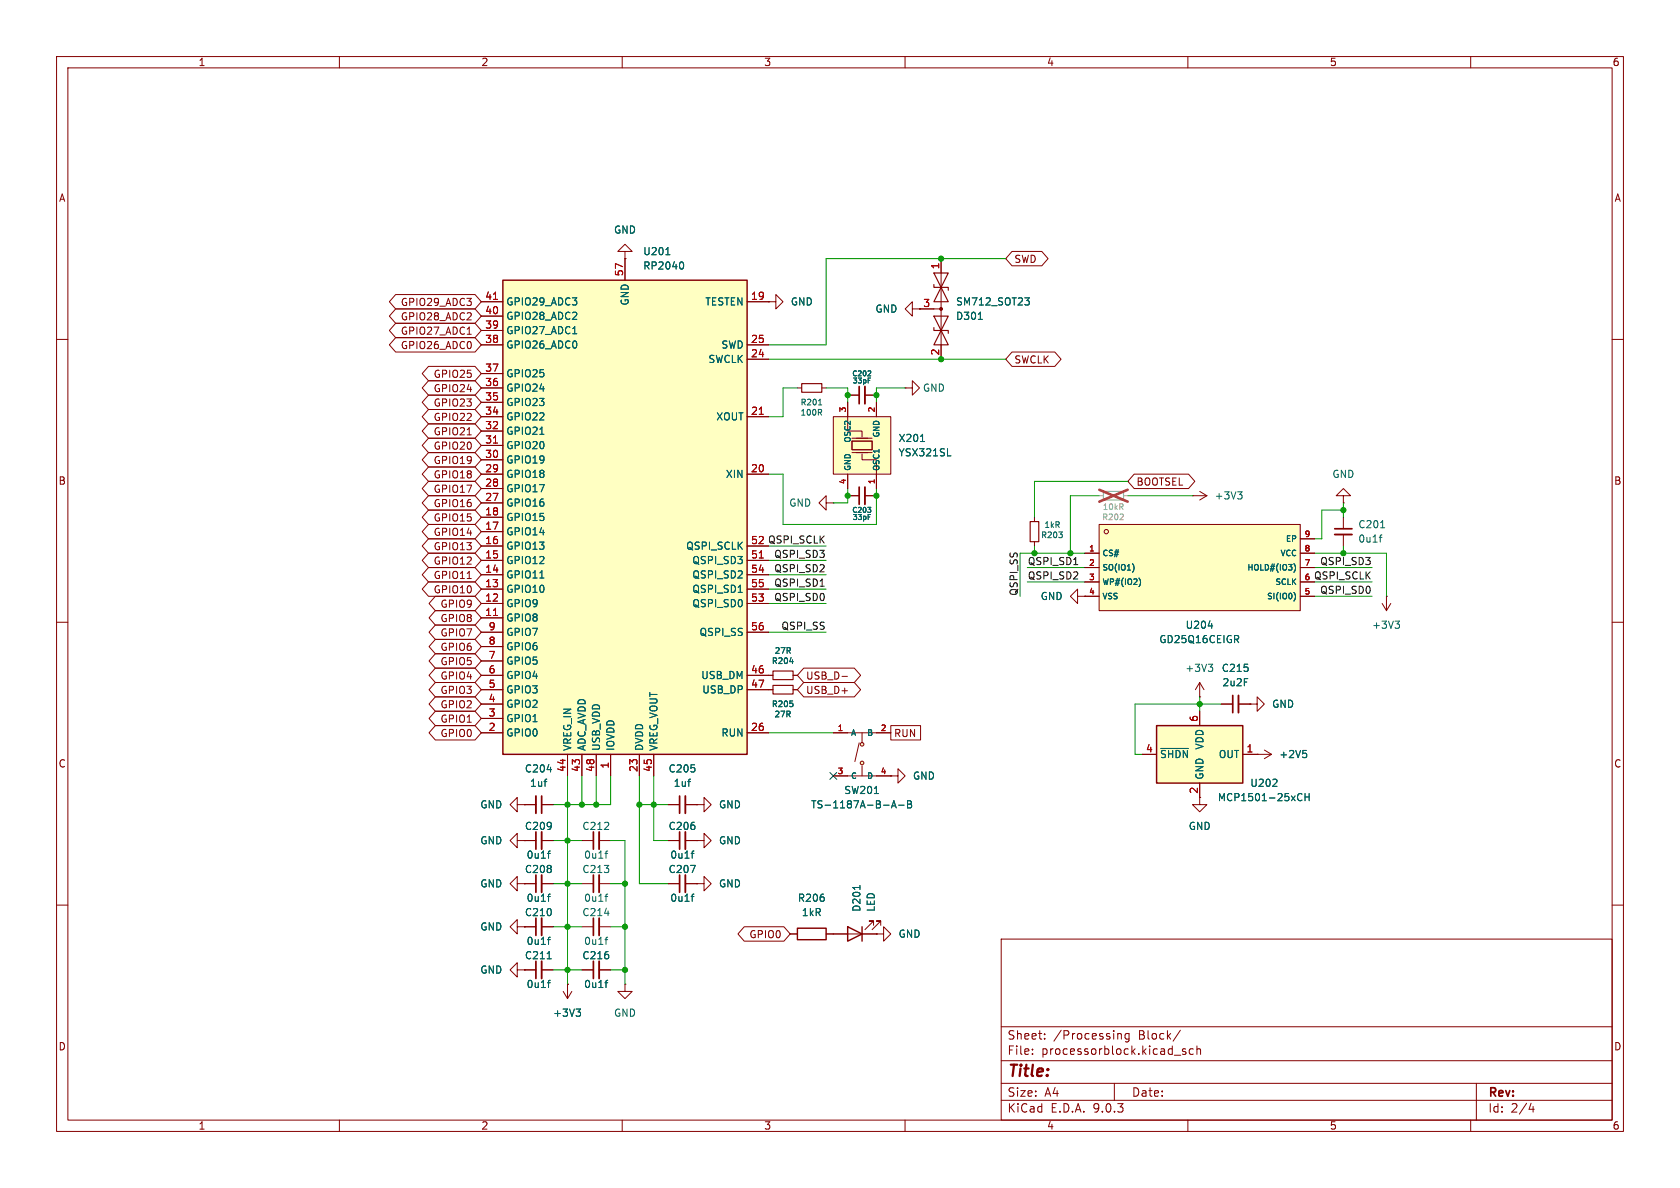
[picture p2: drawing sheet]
<svg xmlns="http://www.w3.org/2000/svg" width="297mm" height="210mm" viewBox="0 0 297 210" stroke-linecap="round" stroke-linejoin="round" font-family="sans-serif">
<g fill="none" stroke="#840000" stroke-width=".18">
<path d="M10 10h277v190h-277zM12 12h273v186h-273zM60 10v2M110 10v2M160 10v2M210 10v2M260 10v2M10 60h2M149.9 69.9h2M152.9 69.9h2M285 60h2M182.9 91.4v.8"/>
<path d="M182.9 95.8v.7M10 110h2M285 110h2M10 160h2M177 166h108v32h-108zM285 160h2M60 198v2M110 198v2M160 198v2M177 194.5h108M177 191.5h108M177 187.5h108"/>
<path d="M177 181.5h108M182.5 186.3v.1M182.5 185.5v.1M184.7 183.6v.1M184.7 182.8v.1M197 191.5v3M197.7 182.8h.5v.9M199.6 182.8l-.4-.1-.3 .3v.4l.1 .2h.6M199.6 182.7v1.2l-.3 .3-.3-.1M207.6 186.5h1.1M208.7 182.1l-1.3 2M209.6 185.5l-.4-.1-.2 .2 .1 .2 .5 .2v.3h-.6"/>
<path d="M210 198v2M211 185.5l-.5-.1-.3 .3v.4l.2 .2h.6M211.6 185.5l.2-.1 .4 .1v.9M211.6 184.9v1.5M260 198v2M261 191.5v6.5M270.7 195l-.4 1.1h.9M271 195.6v1"/>
</g>
<path d="M182.1 92.2h1.5v3.6h-1.5z" fill="none" stroke="#840000" stroke-width=".2"/>
<path d="M153.5 66.8h.4M153.9 65.6v.3l-.5 .5h.5M187.2 94h.6l-.3 .4M187.8 94.5v.5" fill="none" stroke="#006464" stroke-width=".18"/>
<path d="M151.9 68.3v3.1" fill="none" stroke="#840000" stroke-width=".3"/>
<path d="M152.9 68.3v3.1" fill="none" stroke="#840000" stroke-width=".33"/>
<path d="M147.3 73.7h10.2v10.1h-10.2z" fill="#ffffc2"/>
<g fill="none" stroke="#840000" stroke-width=".18">
<path d="M135.9 53.3h1.3v-1.2l1.2 1.2-1.2 1.3v-1.3M135.9 53.3h.1M141 68.6h.7M145.3 68.6h.7M147.3 73.7h10.2v10.1h-10.2zM149.9 71.1v5.1h2.5v1M150.6 78h3.6v1.5h-3.6zM150.6 77.5h3.6M154.9 71.1v2.6M146 88.9v-1.3l-1.2 1.3 1.2 1.3v-1.3h1.3M147.3 88.9h.1M149.9 83.8v2.6"/>
<path d="M149.9 87.6h2M150.6 80h3.6M152.4 80.3v1h2.5v5.1M152.9 87.6h2M237.5 87.6h1.3l-1.3-1.2-1.3 1.2h1.3v1.3M237.5 88.9h.1M135.9 119.4h.8M140.2 119.4h.8M135.9 121.9h.8M140.2 121.9h.8M222.2 133.4h.1M222.2 133.4h2.6"/>
<path d="M223.5 132.6l1.3 .8M224.8 133.4l-1.3 .7M91.4 148.6v-1.3l-1.2 1.3 1.2 1.3v-1.3h1.3M91.4 142.2v-1.2l-1.2 1.2 1.2 1.3v-1.3h1.3M91.4 156.2v-1.3l-1.2 1.3 1.2 1.3v-1.3h1.3M92.7 148.6h.1M92.7 142.2h.1M92.7 156.2h.1M92.7 148.6h2M92.7 156.2h2M92.7 142.2h2M95.8 148.6h2"/>
<path d="M95.8 156.2h2M95.8 142.2h2M102.9 148.6h2M102.9 156.2h2M105.9 148.6h2M105.9 156.2h2M212.1 141v1.2h1.3l-1.3 1.3-1.3-1.3h1.3M91.4 163.8v-1.2l-1.2 1.2 1.2 1.3v-1.3h1.3M92.7 163.8h.1M92.7 163.8h2M95.8 163.8h2M99.6 175.3l.7 1.2"/>
<path d="M100.3 174h.1M100.3 174v2.5M101.1 175.3l-.8 1.2M102.9 163.8h2M102.9 171.5h2M105.9 163.8h2M105.9 171.5h2M110.5 174v1.3h1.3l-1.3 1.2-1.3-1.2h1.3M110.5 174h.1"/>
</g>
<g fill="none" stroke="#006464" stroke-width=".18">
<path d="M144.7 71.6h.6M144.9 72.9l.4 .5M145.2 72.5v.3M162.7 78h.8M153.4 89.7h.5l-.3 .3M153.5 91h.4M153.9 90.1v.4M167.5 80.6h.6M139.6 117h.6M96.2 138.2h.5M96.5 137.7h.2M96.7 136h.8"/>
<path d="M140.1 124.4v.4M230.3 132.7h.6M230.8 133.1l.2 .3v.3l-.2 .2M96.8 150.9h.5M96.8 158.5h.5M97.3 150.4l-.3 .1M97.3 158.1h-.3M107 150.9h.4M107 158.5h.4M107.4 150.4l-.2 .1M107.4 158.1h-.2M96.8 166.1h.5"/>
<path d="M97.3 165.7h-.3M101.8 178.4h.8l-.4 .5M102.4 178.9l.2 .2v.3l-.2 .2M106.9 161.4h.8M107 166.1h.4M107 173.7h.4M107.4 165.7h-.2M107.4 173.3l-.2 .1"/>
</g>
<path d="M151.9 86.1v3.1M94.7 147.1v3M94.7 154.7v3M95.8 140.7v3.1M104.9 147.1v3M104.9 154.7v3M94.7 162.3v3.1M104.9 162.3v3.1M104.9 169.9v3.1" fill="none" stroke="#840000" stroke-width=".3"/>
<path d="M152.9 86.1v3.1M94.7 140.7v3.1M95.8 147.1v3M95.8 154.7v3M105.9 147.1v3M105.9 154.7v3M95.8 162.3v3.1M105.9 162.3v3.1M105.9 169.9v3.1" fill="none" stroke="#840000" stroke-width=".33"/>
<path d="M141.7 67.8h3.6v1.5h-3.6zM136.7 118.6h3.5v1.5h-3.5zM136.7 121.2h3.5v1.5h-3.5z" fill="none" stroke="#840000" stroke-width=".2"/>
<path d="M204.5 128.3h15.2v10.1h-15.2z" fill="#ffffc2"/>
<path d="M204.5 128.3h15.2v10.1h-15.2z" fill="none" stroke="#840000" stroke-width=".25"/>
<path d="M201.9 133.4h2.6M212.1 125.7v2.6M212.1 138.4v2.6M219.7 133.4h2.5" fill="none" stroke="#840000" stroke-width=".18"/>
<path d="M205.2 132.3h4.9M225 139h.8M225.7 137.9v.4M229.5 141.4l.3 .1 .4-.1M230.2 140.4l-.4-.1-.3 .2M230.7 140.3v1.2M230.7 140.9h.7M231.4 140.3v1.2" fill="none" stroke="#006464" stroke-width=".18"/>
<path d="M195.1 86.9h3.5v1.5h-3.5z" fill="none" stroke="#a1a1a1" stroke-width=".2"/>
<path d="M194.3 87.6h.8M198.6 87.6h.8" fill="none" stroke="#a1a1a1" stroke-width=".18"/>
<path d="M198 91.9h.6M198.5 91v.3" fill="none" stroke="#989898" stroke-width=".18"/>
<path d="M194.3 86.6l5.1 2.1M199.4 86.6l-5.1 2.1" fill="none" stroke="#e12e31" stroke-width=".46"/>
<path d="M194.3 92.7h35.6v15.3h-35.6z" fill="#ffffc2"/>
<circle cx="195.6" cy="94" r=".38" fill="#ffffc2" stroke="#ffffc2" stroke-width=".18"/>
<g fill="none" stroke="#840000" stroke-width=".18">
<path d="M110.5 44.5h1.3l-1.3-1.3-1.3 1.3h1.3v1.2M110.5 45.7h.1M191.8 97.8h2.5M194.3 92.7h35.6v15.3h-35.6zM210.8 87.6h.1M210.8 87.6h2.6M212.1 86.9l1.3 .7M213.4 87.6l-1.3 .8M229.9 97.8h2.5M229.9 95.3h2.5M190.5 105.4v-1.3l-1.3 1.3 1.3 1.3v-1.3h1.3M191.8 105.4h.1"/>
<path d="M191.8 100.3h2.5M191.8 102.9h2.5M191.8 105.4h2.5M229.9 100.3h2.5M229.9 102.9h2.5M229.9 105.4h2.5M118.1 142.2h2M118.1 148.6h2M118.1 156.2h2M121.2 142.2h2M121.2 148.6h2M121.2 156.2h2"/>
<circle cx="195.6" cy="94" r=".38"/>
</g>
<g fill="none" stroke="#006464" stroke-width=".18">
<path d="M200.4 99.9l.1 .4-.1 .6M218.8 86.9h.8l-.4 .5M219.3 87.4l.3 .3v.3l-.3 .2M228.7 99.6a1.15 1.15 0 0 1 0 1.6M201.4 102.2a1.18 1.18 0 0 1 0 1.5M213.6 110.6h.8M218.6 113l.4 .6M218.9 112.5v.4M228.7 104.7a1.15 1.15 0 0 1 0 1.5M121.6 138.2h.5M122 137.7h.1M122.1 153h.8l-.5 1.2"/>
<path d="M122.2 150.9h.5M122.2 158.5h.5M122.7 150.4l-.3 .1M122.7 158.1h-.3"/>
</g>
<path d="M120.1 140.7v3.1M120.1 147.1v3M120.1 154.7v3" fill="none" stroke="#840000" stroke-width=".3"/>
<path d="M121.2 140.7v3.1M121.2 147.1v3M121.2 154.7v3" fill="none" stroke="#840000" stroke-width=".33"/>
<path d="M88.9 49.5h43.2v83.9h-43.2z" fill="#ffffc2"/>
<path d="M88.9 49.5h43.2v83.9h-43.2zM141 164.1h5v2h-5zM149.9 163.8l2.5 1.3-2.5 1.3zM152.4 163.8v2.6" fill="none" stroke="#840000" stroke-width=".25"/>
<g fill="none" stroke="#840000" stroke-width=".18">
<path d="M69.9 57.1h14.1l1.1 1.3-1.1 1.3h-14.1l-1.1-1.3zM69.9 59.7h14.1l1.1 1.3-1.1 1.2h-14.1l-1.1-1.2zM69.9 54.6h14.1l1.1 1.3-1.1 1.3h-14.1l-1.1-1.3zM69.9 52.1h14.1l1.1 1.2-1.1 1.3h-14.1l-1.1-1.3zM82.6 59.1h.7M85.1 53.3h3.8M85.1 58.4h3.8M85.1 55.9h3.8M110.5 45.7h.1M110.5 45.7v3.8M132.1 53.3h3.8M135.9 53.3h.1"/>
<path d="M161.3 54.6v-1.3l-1.3 1.3 1.3 1.3v-1.3h1.3M162.6 54.6h.1M162.6 54.6h3.8M166.4 45.7v17.8M178.9 44.4h5.3l1.1 1.3-1.1 1.3h-5.3l-1.1-1.3zM75.8 64.8h8.2l1.1 1.2-1.1 1.3h-8.2l-1.2-1.3zM75.8 74.9h8.2l1.1 1.3-1.1 1.3h-8.2l-1.2-1.3zM75.8 72.4h8.2l1.1 1.3-1.1 1.2h-8.2l-1.2-1.2zM75.8 77.5h8.2l1.1 1.2-1.1 1.3h-8.2l-1.2-1.3zM75.8 69.8h8.2l1.1 1.3-1.1 1.3h-8.2l-1.2-1.3zM75.8 67.3h8.2l1.1 1.3-1.1 1.3h-8.2l-1.2-1.3zM82.6 76.9h.7"/>
<path d="M85.1 73.7h3.8M85.1 61h3.8M85.1 78.7h3.8M85.1 76.2h3.8M85.1 71.1h3.8M85.1 68.6h3.8M85.1 66h3.8M132.1 73.7h3.8M132.1 63.5h3.8M132.1 61h3.8M149.9 69.9h2M149.9 71.1v2.6"/>
<path d="M152.9 69.9h2M154.9 71.1v2.6M160 68.6h1.3v-1.3l1.3 1.3-1.3 1.3v-1.3M160 68.6h.1M178.9 62.2h7.6l1.1 1.3-1.1 1.3h-7.6l-1.1-1.3zM75.8 80h8.2l1.1 1.3-1.1 1.3h-8.2l-1.2-1.3zM75.8 85.1h8.2l1.1 1.3-1.1 1.2h-8.2l-1.2-1.2zM75.8 87.6h8.2l1.1 1.3-1.1 1.3h-8.2l-1.2-1.3zM75.8 90.2h8.2l1.1 1.2-1.1 1.3h-8.2l-1.2-1.3zM75.8 82.5h8.2l1.1 1.3-1.1 1.3h-8.2l-1.2-1.3zM75.8 95.2h8.2l1.1 1.3-1.1 1.3h-8.2l-1.2-1.3zM75.8 97.8h8.2l1.1 1.3-1.1 1.2h-8.2l-1.2-1.2z"/>
<path d="M75.8 92.7h8.2l1.1 1.3-1.1 1.3h-8.2l-1.2-1.3zM85.1 99.1h3.8M85.1 96.5h3.8M85.1 83.8h3.8M85.1 94h3.8M85.1 91.4h3.8M85.1 88.9h3.8M85.1 86.4h3.8M85.1 81.3h3.8M132.1 99.1h3.8M132.1 96.5h3.8M132.1 83.8h3.8"/>
<path d="M149.9 83.8v2.6M149.9 87.6h2M152.9 87.6h2M154.9 83.8v2.6M191.8 97.8h2.5M200.5 83.8h9.6l1.1 1.3-1.1 1.3h-9.6l-1.1-1.3zM229.9 97.8h2.5M229.9 95.3h2.5M237.5 91.4v2.1M237.5 94.5v2M75.8 100.3h8.2l1.1 1.3-1.1 1.3h-8.2l-1.2-1.3zM75.8 102.9h8.2l1.1 1.2-1.1 1.3h-8.2l-1.2-1.3z"/>
<path d="M77 118.1h7l1.1 1.3-1.1 1.3h-7l-1.2-1.3zM77 113h7l1.1 1.3-1.1 1.3h-7l-1.2-1.3zM77 115.6h7l1.1 1.2-1.1 1.3h-7l-1.2-1.3zM77 110.5h7l1.1 1.3-1.1 1.2h-7l-1.2-1.2zM77 107.9h7l1.1 1.3-1.1 1.3h-7l-1.2-1.3zM77 105.4h7l1.1 1.3-1.1 1.3h-7l-1.2-1.3zM82.6 102.3h.7M85.1 119.4h3.8M85.1 111.8h3.8M85.1 106.7h3.8M85.1 104.1h3.8M85.1 101.6h3.8"/>
<path d="M85.1 116.8h3.8M85.1 114.3h3.8M85.1 109.2h3.8M132.1 119.4h4.6M132.1 111.8h3.8M132.1 106.7h3.8M132.1 104.1h3.8M132.1 101.6h3.8M140.2 119.4h.8M142.1 118.1h8.9l1.1 1.3-1.1 1.3h-8.9l-1.1-1.3zM148.8 119.6h1M191.8 105.4h.1"/>
<path d="M191.8 100.3h2.5M191.8 102.9h2.5M191.8 105.4h2.5M229.9 100.3h2.5M229.9 102.9h2.5M229.9 105.4h2.5M244.3 106.7l.8 1.3M245.1 105.4h.1M245.1 105.4v2.6M245.9 106.7l-.8 1.3M77 120.6h7l1.1 1.3-1.1 1.3h-7l-1.2-1.3zM77 123.2h7l1.1 1.3-1.1 1.2h-7l-1.2-1.2z"/>
<path d="M77 125.7h7l1.1 1.3-1.1 1.3h-7l-1.2-1.3zM77 128.3h7l1.1 1.2-1.1 1.3h-7l-1.2-1.3zM85.1 129.5h3.8M85.1 121.9h3.8M85.1 127h3.8M85.1 124.5h3.8M100.3 133.4v3.8M102.9 133.4v3.8M105.4 133.4v3.8M107.9 133.4v3.8M113 133.4v3.8M115.6 133.4v3.8"/>
<path d="M132.1 129.5h3.8M132.1 121.9h4.6M140.2 121.9h.8M142.1 120.6h8.9l1.1 1.3-1.1 1.3h-8.9l-1.1-1.3zM147.3 129.5h10.2M147.3 137.2h10.2M151.9 131.3l-.8 3.3M152.4 129.5v1.8M152.4 135.4v1.8M157.5 137.2h1.2v-1.3l1.3 1.3-1.3 1.2v-1.2M157.5 137.2h.1M157.5 128.3h5.2v2.5h-5.2z"/>
<path d="M201.9 133.4h2.6M212.1 123.2h.1M212.1 120.7l-.8 1.2M212.1 120.7l.8 1.2M212.1 120.7v2.5M212.1 125.7v2.6M212.1 138.4v2.6M215.9 124.5h2M218.9 124.5h2.1M219.7 133.4h2.5M221 124.5h1.2v-1.3l1.3 1.3-1.3 1.2v-1.2M221 124.5h.1"/>
<path d="M222.2 133.4h.1M92.7 156.2h.1M92.7 142.2h.1M92.7 148.6h.1M92.7 142.2h2M92.7 148.6h2M92.7 156.2h2M95.8 142.2h2M95.8 148.6h2M95.8 156.2h2M118.1 142.2h2M118.1 148.6h2"/>
<path d="M118.1 156.2h2M121.2 142.2h2M121.2 148.6h2M121.2 156.2h2M123.2 156.2h1.3v-1.3l1.2 1.3-1.2 1.3v-1.3M123.2 156.2h.1M123.2 148.6h1.3v-1.3l1.2 1.3-1.2 1.3v-1.3M123.2 148.6h.1M123.2 142.2h1.3v-1.2l1.2 1.2-1.2 1.3v-1.3M123.2 142.2h.1M91.4 171.5v-1.3l-1.2 1.3 1.2 1.2v-1.2h1.3M92.7 171.5h.1"/>
<path d="M92.7 163.8h.1M92.7 171.5h2M92.7 163.8h2M95.8 171.5h2M95.8 163.8h2M100.3 174h.1M102.9 171.5h2M105.9 171.5h2M131.6 163.8h7l1.1 1.3-1.1 1.3h-7l-1.1-1.3zM139.7 165.1h1.3M146 165.1h8.9M154.4 163.6v-.8h-.7h.7l-1.5 1.5"/>
<path d="M154.9 165.1h1.3v-1.3l1.3 1.3-1.3 1.3v-1.3M154.9 165.1h.1M155.7 163.6v-.8h-.8h.8l-1.5 1.5"/>
<circle cx="152.4" cy="134.9" r=".32"/>
<circle cx="152.4" cy="131.6" r=".32"/>
</g>
<g fill="none" stroke="#006464" stroke-width=".18">
<path d="M101.2 59h.8M117.7 45h.7M120.6 46.3a.79 .79 0 0 1 0 1.3M173 56.5h.7M181.2 52.6h.8l-.5 .5 .4 .2 .1 .4-.3 .2h-.3M95.4 76.8h.8M153.5 66.8h.4M153.9 65.6v.3l-.5 .5h.5M162.7 78h.8M153.4 89.7h.5l-.3 .3M153.5 91h.4M153.9 90.1v.4"/>
<path d="M167.5 80.6h.6M200.4 99.9l.1 .4-.1 .6M228.7 99.6a1.15 1.15 0 0 1 0 1.6M243.8 95h.5M244.1 93.3h.7M244.3 94.6h-.2M95.4 102.2h.8M130.5 104.7h.7M139.6 117h.6M201.4 102.2a1.18 1.18 0 0 1 0 1.5M213.6 117.4h.8l-.4 .5M213.6 110.6h.8"/>
<path d="M214.1 117.9l.3 .2v.3l-.3 .3M218.6 113l.4 .6M218.9 112.5v.4M228.7 104.7a1.15 1.15 0 0 1 0 1.5M246.6 109.8h.8l-.4 .5M247.2 110.3l.2 .2v.3l-.2 .3M96.2 138.2h.5M96.5 137.7h.2M96.7 136h.8M121.6 138.2h.5M122 137.7h.1M140.1 124.4v.4"/>
<path d="M205.2 132.3h4.9M225 139h.8M225.7 137.9v.4M230.3 132.7h.6M230.8 133.1l.2 .3v.3l-.2 .2M96.8 150.9h.5M96.8 158.5h.5M97.3 150.4l-.3 .1M97.3 158.1h-.3M122.1 153h.8l-.5 1.2M122.2 150.9h.5M122.2 158.5h.5"/>
<path d="M122.7 150.4l-.3 .1M122.7 158.1h-.3M152 156.5v.7M154.6 140.3h.7M156.2 142.3h1M157.6 142.8l.4-1.3 .4 1.3M157.7 142.5h.6M158.9 142.3h.9M160.4 141.5h.5l.2 .3-.2 .4 .2 .1 .1 .3-.3 .2h-.5zM160.4 142.2h.5M229.5 141.4l.3 .1 .4-.1M230.2 140.4l-.4-.1-.3 .2"/>
<path d="M230.7 140.3v1.2M230.7 140.9h.7M231.4 140.3v1.2M96.7 169.5h.8M96.8 173.7h.5M96.8 166.1h.5M97.3 173.3l-.3 .1M97.3 165.7h-.3M101.8 178.4h.8l-.4 .5M102.4 178.9l.2 .2v.3l-.2 .2M107 173.7h.4M107.4 173.3l-.2 .1"/>
</g>
<path d="M87.2 52.9h.8M87.2 78.3h.8M134.2 73.2h.8M134.2 98.6h.8M87.2 108.8h.8" fill="none" stroke="#a90000" stroke-width=".18"/>
<path d="M236 93.5h3M217.9 122.9v3.1M94.7 169.9v3.1" fill="none" stroke="#840000" stroke-width=".3"/>
<path d="M236 94.5h3M218.9 122.9v3.1M95.8 169.9v3.1" fill="none" stroke="#840000" stroke-width=".33"/>
<g fill="#ffffc2" stroke="#ffffc2" stroke-width=".18">
<circle cx="152.4" cy="131.6" r=".32"/>
<circle cx="152.4" cy="134.9" r=".32"/>
</g>
<path d="M165.1 48.3l2.5 5h-2.5l2.5-5zM165.1 50.3v.5h2.5v.5M165.1 55.9h2.5l-2.5 5.1h2.5zM165.1 57.9v.5h2.5v.5" fill="none" stroke="#840000" stroke-width=".2"/>
<circle cx="166.4" cy="54.6" r=".25" fill="#840000" stroke="#840000" stroke-width=".18"/>
<path d="M189.8 99.8h.7M145 103.6h.7" fill="none" stroke="#0f0f0f" stroke-width=".18"/>
<g fill="none" stroke="#009600" stroke-width=".18">
<path d="M177.8 45.7h-31.8v15.3h-10.1M135.9 63.5h41.9M141 68.6h-2.6v5.1h-2.5M146 68.6h3.9v2.5M160 68.6h-5.1v2.5M135.9 99.1h10.1M135.9 83.8h2.5v8.9h16.5v-6.3M135.9 96.5h10.1M149.9 86.4v2.5h-2.6M182.9 96.5v1.3M191.8 97.8h-11.5v7.6M194.3 87.6h-5.1v10.2"/>
<path d="M199.4 85.1h-16.5v6.3M199.4 87.6h11.4M232.4 97.8h12.7v7.6M237.5 88.9v2.5M237.5 96.5v1.3M237.5 90.2h-3.8v5.1h-1.3M135.9 101.6h10.1M135.9 104.1h10.1M135.9 111.8h10.1M135.9 106.7h10.1M181.6 102.9h10.2M181.6 100.3h10.2"/>
<path d="M232.4 102.9h10.2M232.4 100.3h10.2M232.4 105.4h10.2M100.3 137.2v36.8M102.9 137.2v5M105.4 137.2v5M107.9 137.2v5h-10.1M113 137.2v19h5.1M115.6 137.2v11.4h2.5M135.9 129.5h11.4M212.1 123.2v2.5M215.9 124.5h-15.2v8.9h1.2"/>
<path d="M97.8 148.6h5.1M97.8 156.2h5.1M107.9 148.6h2.6v25.4M107.9 156.2h2.6M113 142.2h5.1M97.8 163.8h5.1M97.8 171.5h5.1M107.9 163.8h2.6M107.9 171.5h2.6"/>
</g>
<path d="M146.7 136.6l1.2 1.2M147.9 136.6l-1.2 1.2" fill="none" stroke="#000084" stroke-width=".18"/>
<g fill="#009600" stroke="#009600" stroke-width=".18">
<circle cx="149.9" cy="69.9" r=".46"/>
<circle cx="154.9" cy="87.6" r=".46"/>
<circle cx="166.4" cy="45.7" r=".46"/>
<circle cx="166.4" cy="63.5" r=".46"/>
<circle cx="189.2" cy="97.8" r=".46"/>
<circle cx="154.9" cy="69.9" r=".46"/>
<circle cx="182.9" cy="97.8" r=".46"/>
<circle cx="100.3" cy="163.8" r=".46"/>
<circle cx="110.5" cy="171.5" r=".46"/>
<circle cx="110.5" cy="163.8" r=".46"/>
<circle cx="110.5" cy="156.2" r=".46"/>
<circle cx="237.5" cy="97.8" r=".46"/>
<circle cx="212.1" cy="124.5" r=".46"/>
<circle cx="237.5" cy="90.2" r=".46"/>
<circle cx="105.4" cy="142.2" r=".46"/>
<circle cx="115.6" cy="142.2" r=".46"/>
<circle cx="113" cy="142.2" r=".46"/>
<circle cx="102.9" cy="142.2" r=".46"/>
<circle cx="149.9" cy="87.6" r=".46"/>
<circle cx="100.3" cy="156.2" r=".46"/>
<circle cx="100.3" cy="142.2" r=".46"/>
<circle cx="100.3" cy="171.5" r=".46"/>
<circle cx="100.3" cy="148.6" r=".46"/>
</g>
<text font-size="2.8" fill="#840000" x="178" y="190.9">Title:</text>
<g font-size="2.1" fill="#840000">
<text x="178" y="184">Sheet:</text>
<text x="186.2" y="184">/Processing</text>
<text x="201.3" y="184">Block/</text>
<text x="178" y="186.7">File:</text>
<text x="184.1" y="186.7">processorblock.kicad_sch</text>
<text x="178" y="196.9">KiCad</text>
<text x="178" y="194.1">Size:</text>
<text x="184.7" y="194.1">A4</text>
<text x="185.7" y="196.9">E.D.A.</text>
<text x="193.3" y="196.9">9.0.3</text>
<text x="200" y="194.1">Date:</text>
<text x="263" y="194.3">Rev:</text>
<text x="263" y="196.9">Id:</text>
<text x="267.1" y="196.9">2/4</text>
</g>
<g font-size="1.8" fill="#840000">
<text x="35" y="11.9">1</text>
<text x="85" y="11.9">2</text>
<text x="135" y="11.9">3</text>
<text x="185" y="11.9">4</text>
<text x="235" y="11.9">5</text>
<text x="285" y="11.9">6</text>
<text x="10.3" y="35.9">A</text>
<text x="285.3" y="35.9">A</text>
<text x="179.2" y="46.7">SWD</text>
<text x="70.8" y="59.4">GPIO27_ADC1</text>
<text x="70.8" y="56.8">GPIO28_ADC2</text>
<text x="70.8" y="54.3">GPIO29_ADC3</text>
<text x="70.8" y="61.9">GPIO26_ADC0</text>
<text x="179.2" y="64.5">SWCLK</text>
<text x="76.6" y="67">GPIO25</text>
<text x="76.6" y="69.5">GPIO24</text>
<text x="76.6" y="77.2">GPIO21</text>
<text x="76.6" y="74.6">GPIO22</text>
<text x="76.6" y="72.1">GPIO23</text>
<text x="76.6" y="82.2">GPIO19</text>
<text x="76.6" y="79.7">GPIO20</text>
<text x="10.3" y="85.9">B</text>
<text x="76.6" y="87.3">GPIO17</text>
<text x="76.6" y="89.9">GPIO16</text>
<text x="76.6" y="84.8">GPIO18</text>
<text x="200.8" y="86">BOOTSEL</text>
<text x="285.3" y="85.9">B</text>
<text x="76.6" y="92.4">GPIO15</text>
<text x="76.6" y="94.9">GPIO14</text>
<text x="76.6" y="97.5">GPIO13</text>
<text x="76.6" y="100">GPIO12</text>
<text x="76.6" y="102.6">GPIO11</text>
<text x="76.6" y="105.1">GPIO10</text>
<text x="77.8" y="107.6">GPIO9</text>
<text x="77.8" y="112.7">GPIO7</text>
<text x="77.8" y="110.2">GPIO8</text>
<text x="77.8" y="115.3">GPIO6</text>
<text x="77.8" y="117.8">GPIO5</text>
<text x="77.8" y="120.3">GPIO4</text>
<text x="77.8" y="122.9">GPIO3</text>
<text x="77.8" y="125.4">GPIO2</text>
<text x="142.4" y="120.3">USB_D-</text>
<text x="142.4" y="122.9">USB_D+</text>
<text x="77.8" y="128">GPIO1</text>
<text x="77.8" y="130.5">GPIO0</text>
<text x="158" y="130.5">RUN</text>
<text x="10.3" y="135.9">C</text>
<text x="285.3" y="135.9">C</text>
<text x="211.8" y="140.4" transform="rotate(-90 211.8 140.4)">2</text>
<text x="132.4" y="166.1">GPIO0</text>
<text x="10.3" y="185.9">D</text>
<text x="285.3" y="185.9">D</text>
<text x="35" y="199.9">1</text>
<text x="85" y="199.9">2</text>
<text x="135" y="199.9">3</text>
<text x="185" y="199.9">4</text>
<text x="235" y="199.9">5</text>
<text x="285" y="199.9">6</text>
</g>
<g font-size="1.8" fill="#006464">
<text x="108.5" y="41.5">GND</text>
<text x="113.6" y="45.3">U201</text>
<text x="113.6" y="47.9">RP2040</text>
<text x="89.4" y="59.3">GPIO27_ADC1</text>
<text x="89.4" y="56.7">GPIO28_ADC2</text>
<text x="89.4" y="54.2">GPIO29_ADC3</text>
<text x="111.4" y="54.1" transform="rotate(-90 111.4 54.1)">GND</text>
<text x="124.6" y="54.2">TESTEN</text>
<text x="139.7" y="54.2">GND</text>
<text x="154.7" y="55.5">GND</text>
<text x="168.9" y="56.7">D301</text>
<text x="168.9" y="54.2">SM712_SOT23</text>
<text x="89.4" y="61.8">GPIO26_ADC0</text>
<text x="125.1" y="64.4">SWCLK</text>
<text x="127.4" y="61.8">SWD</text>
<text x="89.4" y="72">GPIO23</text>
<text x="89.4" y="69.4">GPIO24</text>
<text x="89.4" y="66.9">GPIO25</text>
<text x="163.1" y="69.4">GND</text>
<text x="89.4" y="77.1">GPIO21</text>
<text x="89.4" y="74.5">GPIO22</text>
<text x="126.5" y="74.5">XOUT</text>
<text x="89.4" y="82.1">GPIO19</text>
<text x="89.4" y="79.6">GPIO20</text>
<text x="158.8" y="80.9">YSX321SL</text>
<text x="158.8" y="78.3">X201</text>
<text x="89.4" y="89.8">GPIO16</text>
<text x="89.4" y="87.2">GPIO17</text>
<text x="89.4" y="84.7">GPIO18</text>
<text x="128.2" y="84.7">XIN</text>
<text x="139.4" y="89.8">GND</text>
<text x="214.6" y="88.5">+3V3</text>
<text x="235.5" y="84.7">GND</text>
<text x="89.4" y="94.8">GPIO14</text>
<text x="89.4" y="92.3">GPIO15</text>
<text x="240" y="93.6">C201</text>
<text x="89.4" y="99.9">GPIO12</text>
<text x="89.4" y="97.4">GPIO13</text>
<text x="121.2" y="97.4">QSPI_SCLK</text>
<text x="122.3" y="99.9">QSPI_SD3</text>
<text x="240" y="96.1">0u1f</text>
<text x="89.4" y="107.5">GPIO9</text>
<text x="89.4" y="105">GPIO10</text>
<text x="89.4" y="102.5">GPIO11</text>
<text x="122.3" y="107.5">QSPI_SD0</text>
<text x="122.3" y="105">QSPI_SD1</text>
<text x="122.3" y="102.5">QSPI_SD2</text>
<text x="183.9" y="106.3">GND</text>
<text x="89.4" y="112.6">GPIO7</text>
<text x="89.4" y="110.1">GPIO8</text>
<text x="123.6" y="112.6">QSPI_SS</text>
<text x="204.9" y="113.9">GD25Q16CEIGR</text>
<text x="209.5" y="111.4">U204</text>
<text x="242.5" y="111.4">+3V3</text>
<text x="89.4" y="117.7">GPIO5</text>
<text x="89.4" y="115.2">GPIO6</text>
<text x="209.4" y="119">+3V3</text>
<text x="215.9" y="119">C215</text>
<text x="89.4" y="125.3">GPIO2</text>
<text x="89.4" y="122.8">GPIO3</text>
<text x="89.4" y="120.2">GPIO4</text>
<text x="123.9" y="120.2">USB_DM</text>
<text x="124.1" y="122.8">USB_DP</text>
<text x="216" y="121.5">2u2F</text>
<text x="224.8" y="125.3">GND</text>
<text x="89.4" y="130.4">GPIO0</text>
<text x="89.4" y="127.9">GPIO1</text>
<text x="127.4" y="130.4">RUN</text>
<text x="92.7" y="136.8">C204</text>
<text x="101.2" y="132.8" transform="rotate(-90 101.2 132.8)">VREG_IN</text>
<text x="103.7" y="132.8" transform="rotate(-90 103.7 132.8)">ADC_AVDD</text>
<text x="106.3" y="132.8" transform="rotate(-90 106.3 132.8)">USB_VDD</text>
<text x="108.8" y="132.8" transform="rotate(-90 108.8 132.8)">IOVDD</text>
<text x="113.9" y="132.8" transform="rotate(-90 113.9 132.8)">DVDD</text>
<text x="116.4" y="132.8" transform="rotate(-90 116.4 132.8)">VREG_VOUT</text>
<text x="118.1" y="136.8">C205</text>
<text x="205" y="134.2">~{SHDN}</text>
<text x="213" y="137.9" transform="rotate(-90 213 137.9)">GND</text>
<text x="213" y="132.6" transform="rotate(-90 213 132.6)">VDD</text>
<text x="215.4" y="134.2">OUT</text>
<text x="226.1" y="134.2">+2V5</text>
<text x="84.8" y="143.1">GND</text>
<text x="93.6" y="139.3">1uf</text>
<text x="119" y="139.3">1uf</text>
<text x="127" y="143.1">GND</text>
<text x="143.3" y="143.1">TS-1187A-B-A-B</text>
<text x="149.2" y="140.6">SW201</text>
<text x="161.3" y="138">GND</text>
<text x="215.2" y="141.8">MCP1501-25xCH</text>
<text x="220.9" y="139.3">U202</text>
<text x="84.8" y="149.5">GND</text>
<text x="92.7" y="146.9">C209</text>
<text x="102.9" y="146.9">C212</text>
<text x="118.1" y="146.9">C206</text>
<text x="127" y="149.5">GND</text>
<text x="210.1" y="146.9">GND</text>
<text x="92.7" y="154.5">C208</text>
<text x="93" y="152">0u1f</text>
<text x="102.9" y="154.5">C213</text>
<text x="103.2" y="152">0u1f</text>
<text x="118.1" y="154.5">C207</text>
<text x="118.4" y="152">0u1f</text>
<text x="84.8" y="157.1">GND</text>
<text x="93" y="159.6">0u1f</text>
<text x="103.2" y="159.6">0u1f</text>
<text x="118.4" y="159.6">0u1f</text>
<text x="127" y="157.1">GND</text>
<text x="141" y="159.6">R206</text>
<text x="152.3" y="161.3" transform="rotate(-90 152.3 161.3)">D201</text>
<text x="154.9" y="161.3" transform="rotate(-90 154.9 161.3)">LED</text>
<text x="84.8" y="164.7">GND</text>
<text x="92.7" y="162.2">C210</text>
<text x="93" y="167.2">0u1f</text>
<text x="102.9" y="162.2">C214</text>
<text x="103.2" y="167.2">0u1f</text>
<text x="141.7" y="162.2">1kR</text>
<text x="158.8" y="166">GND</text>
<text x="84.8" y="172.3">GND</text>
<text x="92.7" y="169.8">C211</text>
<text x="102.9" y="169.8">C216</text>
<text x="93" y="174.9">0u1f</text>
<text x="97.7" y="179.9">+3V3</text>
<text x="103.2" y="174.9">0u1f</text>
<text x="108.5" y="179.9">GND</text>
</g>
<g font-size="1.8" fill="#a90000">
<text x="166.1" y="47.7" transform="rotate(-90 166.1 47.7)">1</text>
<text x="85.7" y="53.1">41</text>
<text x="110.2" y="48.9" transform="rotate(-90 110.2 48.9)">57</text>
<text x="132.7" y="53.1">19</text>
<text x="85.7" y="58.2">39</text>
<text x="85.7" y="55.6">40</text>
<text x="163.1" y="54.4">3</text>
<text x="85.7" y="65.8">37</text>
<text x="85.7" y="60.7">38</text>
<text x="132.7" y="63.2">24</text>
<text x="132.7" y="60.7">25</text>
<text x="166.1" y="62.9" transform="rotate(-90 166.1 62.9)">2</text>
<text x="85.7" y="70.9">35</text>
<text x="85.7" y="68.3">36</text>
<text x="85.7" y="75.9">32</text>
<text x="85.7" y="73.4">34</text>
<text x="132.7" y="73.4">21</text>
<text x="85.7" y="83.6">29</text>
<text x="85.7" y="81">30</text>
<text x="85.7" y="78.5">31</text>
<text x="132.7" y="83.6">20</text>
<text x="85.7" y="88.6">27</text>
<text x="85.7" y="86.1">28</text>
<text x="85.7" y="93.7">17</text>
<text x="85.7" y="91.2">18</text>
<text x="85.7" y="101.3">14</text>
<text x="85.7" y="98.8">15</text>
<text x="85.7" y="96.3">16</text>
<text x="132.7" y="101.3">54</text>
<text x="132.7" y="98.8">51</text>
<text x="132.7" y="96.3">52</text>
<text x="85.7" y="106.4">12</text>
<text x="85.7" y="103.9">13</text>
<text x="132.7" y="106.4">53</text>
<text x="132.7" y="103.9">55</text>
<text x="85.7" y="109">11</text>
<text x="86.3" y="111.5">9</text>
<text x="132.7" y="111.5">56</text>
<text x="86.3" y="119.1">6</text>
<text x="86.3" y="116.6">7</text>
<text x="86.3" y="114">8</text>
<text x="132.7" y="119.1">46</text>
<text x="86.3" y="124.2">4</text>
<text x="86.3" y="121.7">5</text>
<text x="132.7" y="121.7">47</text>
<text x="86.3" y="129.3">2</text>
<text x="86.3" y="126.7">3</text>
<text x="132.7" y="129.3">26</text>
<text x="211.8" y="127.7" transform="rotate(-90 211.8 127.7)">6</text>
<text x="100.1" y="136.6" transform="rotate(-90 100.1 136.6)">44</text>
<text x="102.6" y="136.6" transform="rotate(-90 102.6 136.6)">43</text>
<text x="105.2" y="136.6" transform="rotate(-90 105.2 136.6)">48</text>
<text x="107.7" y="136" transform="rotate(-90 107.7 136)">1</text>
<text x="112.8" y="136.6" transform="rotate(-90 112.8 136.6)">23</text>
<text x="115.3" y="136.6" transform="rotate(-90 115.3 136.6)">45</text>
<text x="202.5" y="133.1">4</text>
<text x="220.3" y="133.1">1</text>
</g>
<g font-size="1.8" fill="#0f0f0f">
<text x="132.7" y="96.3">52 QSPI_SCLK</text>
<text x="136.8" y="101.3">QSPI_SD2</text>
<text x="136.8" y="98.7">QSPI_SD3</text>
<text x="181.6" y="100">QSPI_SD1</text>
<text x="233.3" y="100">QSPI_SD3</text>
<text x="136.8" y="106.3">QSPI_SD0</text>
<text x="136.8" y="103.8">QSPI_SD1</text>
<text x="180" y="105.4" transform="rotate(-90 180 105.4)">QSPI_SS</text>
<text x="181.6" y="102.5">QSPI_SD2</text>
<text x="232.2" y="102.5">QSPI_SCLK</text>
<text x="233.3" y="105.1">QSPI_SD0</text>
<text x="138" y="111.4">QSPI_SS</text>
</g>
<g font-size="1.4" fill="#006464">
<text x="141.4" y="71.9">R201</text>
<text x="141.4" y="73.7">100R</text>
<text x="155.7" y="77.5" transform="rotate(-90 155.7 77.5)">GND</text>
<text x="150.6" y="83.3" transform="rotate(-90 150.6 83.3)">GND</text>
<text x="150.6" y="78.4" transform="rotate(-90 150.6 78.4)">OSC2</text>
<text x="155.7" y="83.3" transform="rotate(-90 155.7 83.3)">OSC1</text>
<text x="183.9" y="95.3">R203</text>
<text x="184.5" y="93.5">1kR</text>
<text x="227.2" y="96">EP</text>
<text x="194.8" y="98.5">CS#</text>
<text x="194.8" y="101.1">SO(IO1)</text>
<text x="220.4" y="101.1">HOLD#(IO3)</text>
<text x="226.2" y="98.5">VCC</text>
<text x="194.8" y="103.6">WP#(IO2)</text>
<text x="194.8" y="106.1">VSS</text>
<text x="223.9" y="106.1">SI(IO0)</text>
<text x="225.3" y="103.6">SCLK</text>
<text x="136.3" y="117.6">R204</text>
<text x="136.8" y="115.8">27R</text>
<text x="136.3" y="125.2">R205</text>
<text x="136.8" y="127">27R</text>
<text x="150.4" y="130.3">A</text>
<text x="153.2" y="130.3">B</text>
<text x="150.4" y="137.9">C</text>
<text x="153.2" y="137.9">D</text>
</g>
<g font-size="1.4" fill="#a90000">
<text x="149.6" y="73" transform="rotate(-90 149.6 73)">3</text>
<text x="154.7" y="73" transform="rotate(-90 154.7 73)">2</text>
<text x="149.6" y="85.7" transform="rotate(-90 149.6 85.7)">4</text>
<text x="154.7" y="85.7" transform="rotate(-90 154.7 85.7)">1</text>
<text x="230.5" y="95">9</text>
<text x="192.4" y="97.5">1</text>
<text x="192.4" y="100.1">2</text>
<text x="230.5" y="97.5">8</text>
<text x="230.5" y="100.1">7</text>
<text x="192.4" y="102.6">3</text>
<text x="192.4" y="105.2">4</text>
<text x="230.5" y="102.6">6</text>
<text x="230.5" y="105.2">5</text>
<text x="148" y="129.3">1</text>
<text x="155.6" y="129.3">2</text>
<text x="148" y="136.9">3</text>
<text x="155.6" y="136.9">4</text>
</g>
<g font-size="1.4" fill="#989898">
<text x="194.7" y="92.2">R202</text>
<text x="194.8" y="90.3">10kR</text>
</g>
<g font-size="1.2" fill="#006464">
<text x="150.5" y="66.7">C202</text>
<text x="150.6" y="68">33pF</text>
<text x="150.5" y="90.8">C203</text>
<text x="150.6" y="92.1">33pF</text>
</g>
</svg>
